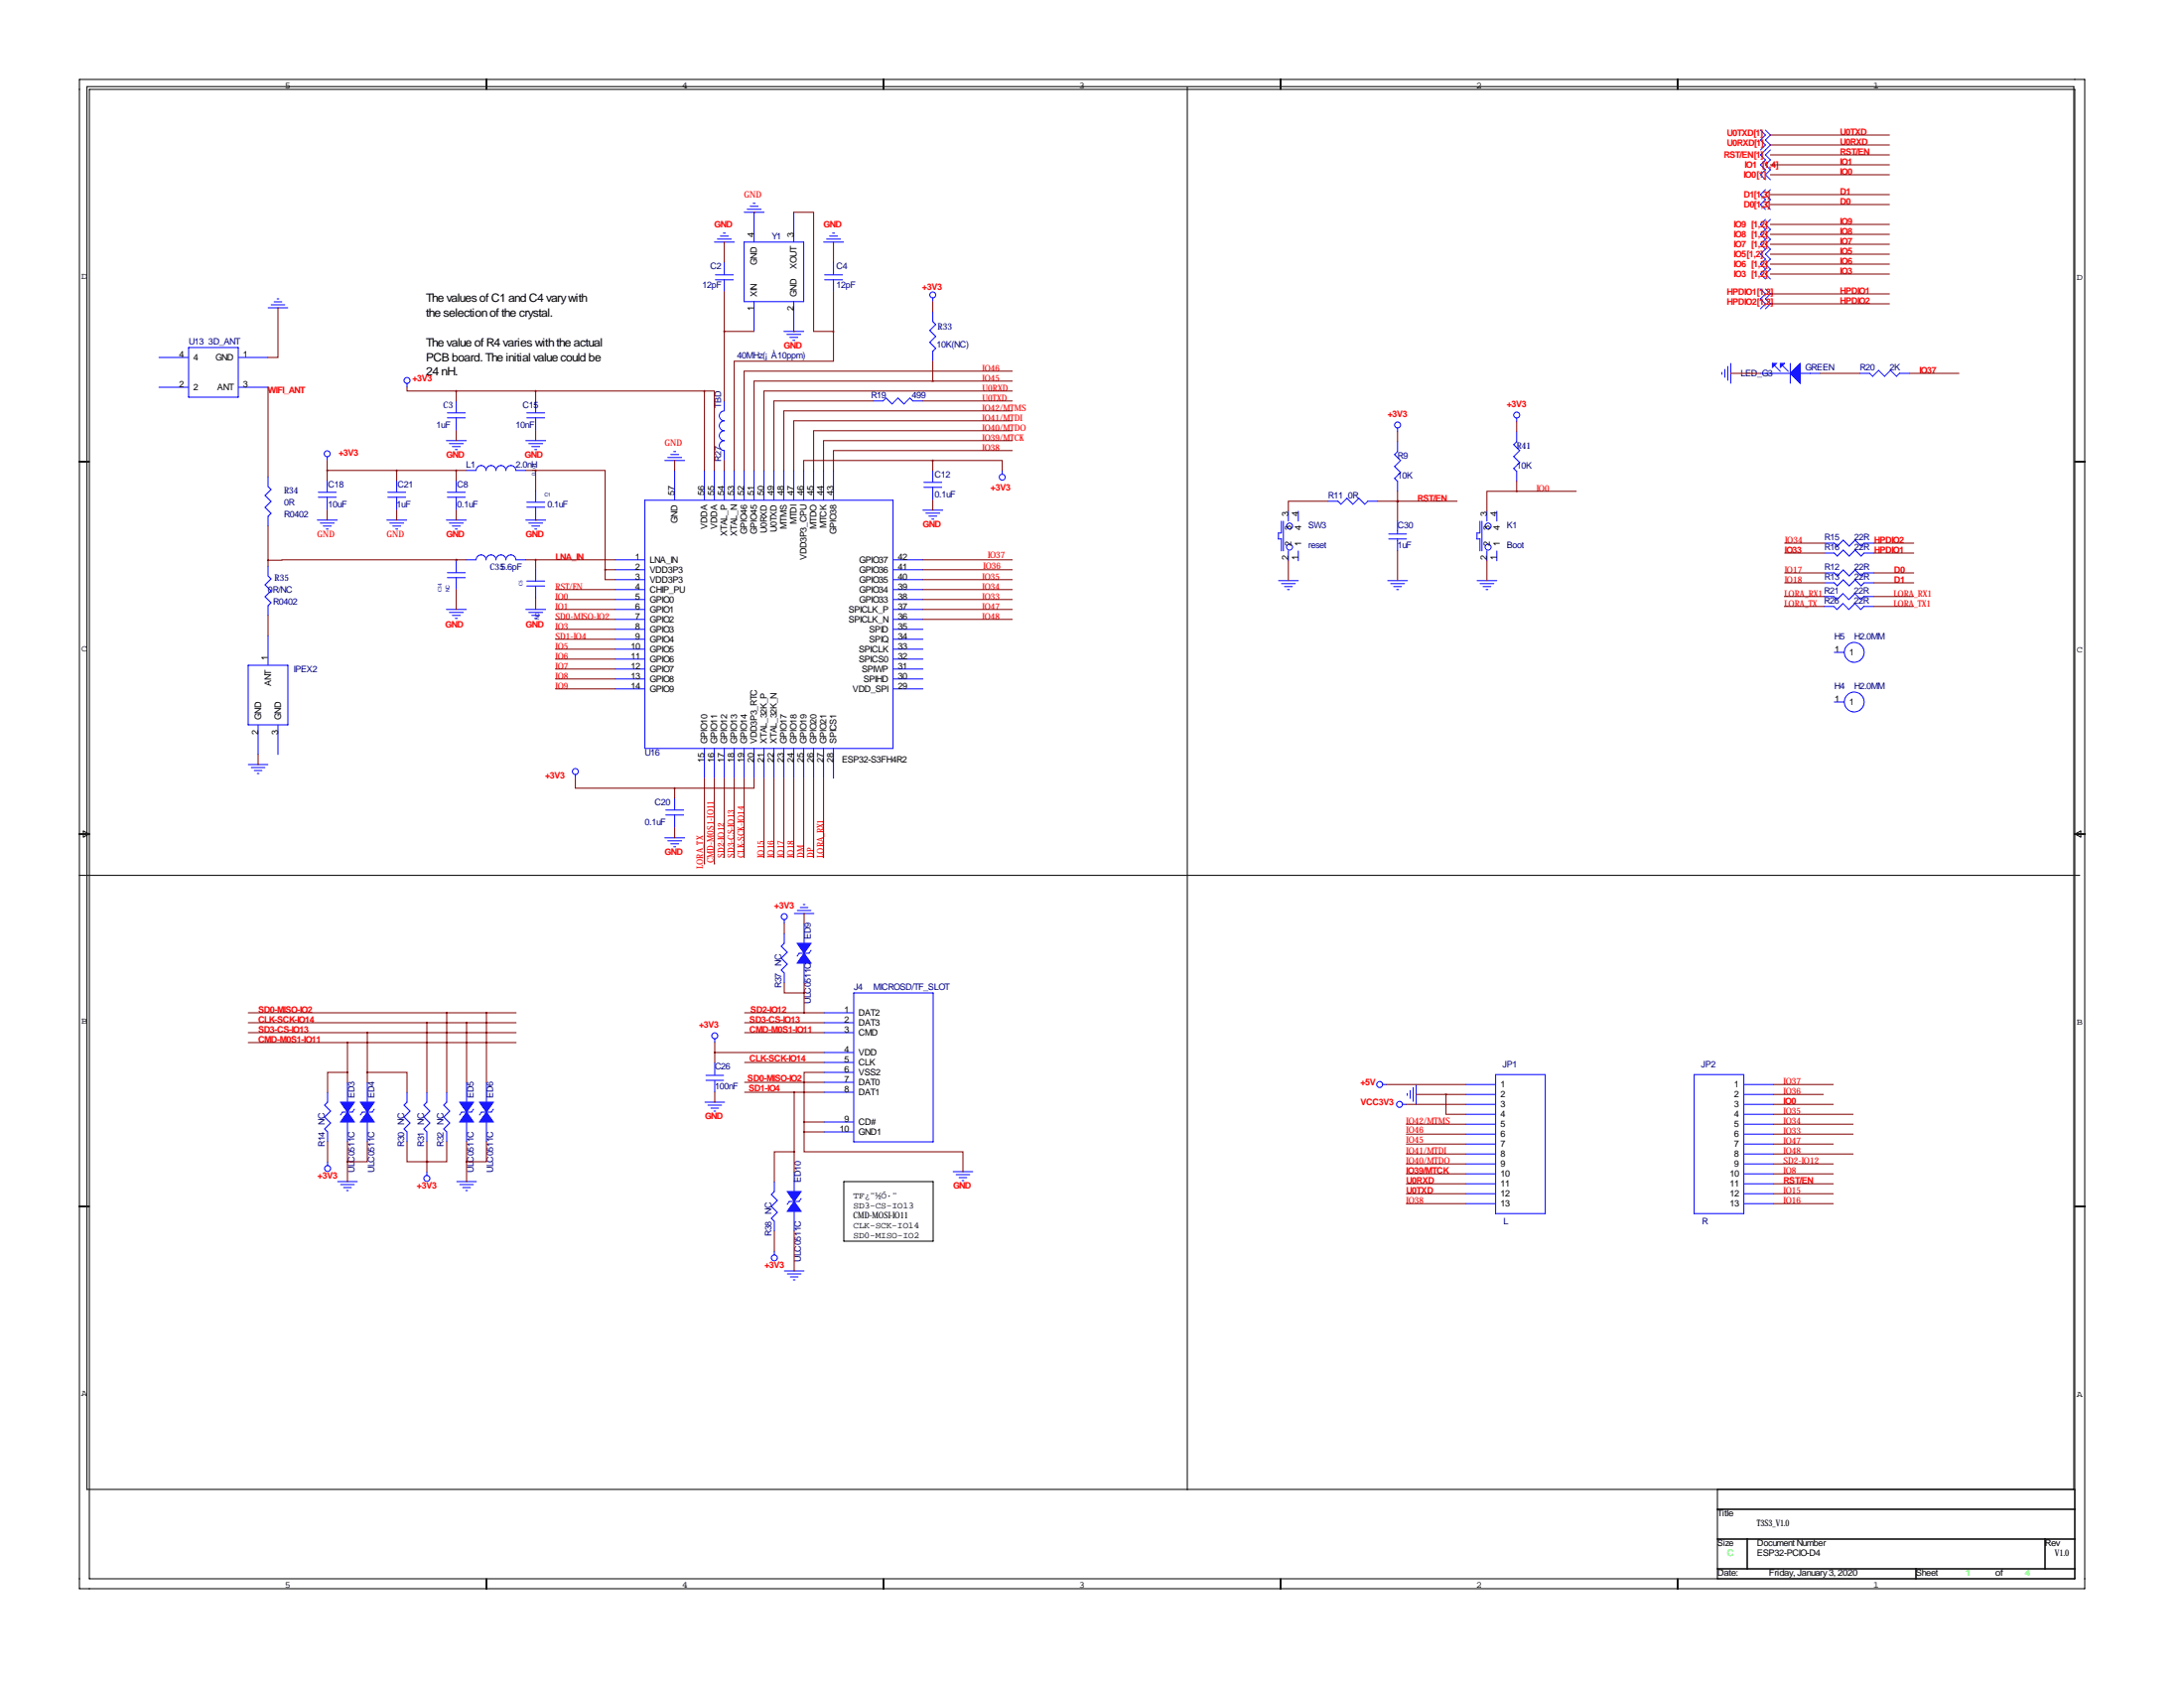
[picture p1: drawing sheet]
<svg xmlns="http://www.w3.org/2000/svg" width="559mm" height="432mm" viewBox="0 0 559 432" stroke-linecap="round" stroke-linejoin="round" font-family="sans-serif">
<g fill="none" stroke="#000" stroke-width=".25">
<path d="M20.3 20.3h513.1v386.1h-513.1zM22.9 22.9h508v381h-508zM124.5 20.3v2.6M226.1 20.3v2.6M303.8 22.3v358.9M327.7 20.3v2.6M429.3 20.3v2.6M20.3 118.1h2.6M530.9 118.1h2.5M20.3 213.4h2.6M21.3 212.6l1.6 .8-1.6 .7zM530.9 213.4h2.5"/>
<path d="M530.9 213.4l1.5-.8v1.5zM20.3 223.9h511.8M20.3 308.6h2.6M215.9 302.3h22.9v15.2h-22.9zM530.9 308.6h2.5M439.4 381v22.9M439.4 386.1h91.5M439.4 393.7h91.5M447 393.7v7.6M523.2 393.7v7.6M530.6 381v-358.9h-508.3v358.9h508.6M124.5 403.9v2.5"/>
<path d="M226.1 403.9v2.5M327.7 403.9v2.5M429.3 403.9v2.5M439.4 401.3h91.5M490.2 401.3v2.6"/>
</g>
<g fill="none" stroke="#00f" stroke-width=".25">
<path d="M450.4 33.3l1.3 1.2-1.3 1.3 1.3 1.3-1.3 1.3M451.7 33.3l1.3 1.2-1.3 1.3 1.3 1.3-2.6 2.5 1.3 1.3-1.3 1.3 1.3 1.2-1.3 1.3 1.3 1.3M453 38.4l-1.3 1.2 1.3 1.3-1.3 1.3 1.3 1.2-1.3 1.3 1.3 1.3M185.1 59.6h.5M190.4 54.3h5.1M191.2 53.5h3.5M191.9 52.8h2.1M192.7 52h.5M192.9 54.3v7.6M203.1 54.3v7.6M213 59.6h.5M451.7 56.1l-1.3 1.3 1.3 1.3-1.3 1.2 1.3 1.3-1.3 1.3 1.3 1.3-1.3 1.2 1.3 1.3-1.3 1.3 1.3 1.2-1.3 1.3 1.3 1.3"/>
<path d="M451.7 48.5l-1.3 1.3 1.3 1.3-1.3 1.2 1.3 1.3M453 48.5l-1.3 1.3 1.3 1.3-1.3 1.2 1.3 1.3M453 56.1l-1.3 1.3 1.3 1.3-1.3 1.2 1.3 1.3-1.3 1.3 1.3 1.3-1.3 1.2 1.3 1.3-1.3 1.3 1.3 1.2-1.3 1.3 1.3 1.3M68.6 78.7h5.1M69.3 78h3.6M70.1 77.2h2M70.9 76.5h.5M182.8 61.9h5.1M183 70.3h4.6M183 71.6h4.6M183.5 61.2h3.6M184.3 60.4h2"/>
<path d="M185.3 67v3.3M185.3 71.6v3M190.4 61.9h15.2v15.3h-15.2zM192.9 77.2v7.6M203.1 77.2v7.6M210.7 61.9h5.1M211 70.3h4.5M211 71.6h4.5M211.5 61.2h3.5M212.2 60.4h2.1M213.3 67v3.3M213.3 71.6v3"/>
<path d="M238.7 79.7v2.5l.7 .8-1.5 1.5 1.5 1.6-1.5 1.5 1.5 1.5-.7 .8v2.5M238.7 76.1v1.1M450.4 73.9l1.3 1.3-1.3 1.3 1.3 1.2-1.3 1.3M451.7 73.9l1.3 1.3-1.3 1.3 1.3 1.2-1.3 1.3M40.6 99.1h7.7M40.6 91.4h7.7M48.3 88.9h12.7v12.7h-12.7zM61 99.1h7.6M61 91.4h7.6M104.1 98v1.1M200.6 84.8h5M201.3 85.5h3.6"/>
<path d="M202.1 86.3h2M202.8 87.1h.6M440.5 95.2v.6M441.3 94.5v2M442.1 93.7v3.6M442.8 93v5M450.4 95.5h7.7M454 93.5l1.5 1.5M456 93.5l1.6 1.5M458.1 93v5M460.6 95.5h5.1M475.8 95.5h2.6l.7 .8 1.6-1.6 1.5 1.6 1.5-1.6 1.5 1.6 .8-.8h2.5"/>
<path d="M83.7 116.8v1M114.2 112.7h5.1M114.5 106.9h4.5M114.5 105.6h4.5M115 113.5h3.5M115.7 114.2h2.1M116.5 115h.5M116.7 102.6v3M116.7 106.9v3.3M134.5 112.7h5.1M134.8 106.9h4.5M134.8 105.6h4.5"/>
<path d="M135.3 113.5h3.5M136 114.2h2.1M136.8 115h.5M137.1 102.6v3M137.1 106.9v3.3M170.1 117.8h5.1M170.8 117h3.6M171.6 116.3h2M172.4 115.5h.5M185.3 102.6v2.5a1.27 1.27 0 0 0-1.3 1.3 1.27 1.27 0 0 0 1.3 1.2 1.27 1.27 0 0 0-1.3 1.3 1.27 1.27 0 0 0 1.3 1.3 1.27 1.27 0 0 0-1.3 1.3 1.27 1.27 0 0 0 1.3 1.2 1.27 1.27 0 0 0-1.3 1.3 1.27 1.27 0 0 0 1.3 1.3v2.5M223.4 102.6h2.6l.7-.8 1.5 1.5 1.6-1.5 1.5 1.5 1.5-1.5 .8 .8h2.5M357.6 113v2.5l-.8 .8 1.5 1.5-1.5 1.5 1.5 1.6-1.5 1.5 .8 .7v2.6"/>
<path d="M357.6 109.4v1M388.1 110.4v2.6l-.8 .7 1.5 1.6-1.5 1.5 1.5 1.5-1.5 1.5 .8 .8v2.5M388.1 106.9v1M68.6 121.9v2.6l.7 .7-1.5 1.5 1.5 1.6-1.5 1.5 1.5 1.5-.7 .8v2.5M81.2 133h5.1M81.4 127.2h4.6M81.4 125.9h4.6M81.9 133.8h3.6M82.7 134.6h2M83.5 135.3h.5M83.7 122.9v3M83.7 127.2v3.3"/>
<path d="M99 133h5M99.2 127.2h4.6M99.2 125.9h4.6M99.7 133.8h3.6M100.5 134.6h2M101.2 135.3h.6M101.5 122.9v3M101.5 127.2v3.3M114.2 133h5.1M114.5 127.2h4.5M114.5 125.9h4.5M115 133.8h3.5"/>
<path d="M115.7 134.6h2.1M116.5 135.3h.5M116.7 122.9v3M116.7 127.2v3.3M119.3 120.3h2.5a1.27 1.27 0 0 1 1.3-1.2 1.27 1.27 0 0 1 1.3 1.2 1.27 1.27 0 0 1 1.2-1.2 1.27 1.27 0 0 1 1.3 1.2 1.27 1.27 0 0 1 1.3-1.2 1.27 1.27 0 0 1 1.2 1.2 1.27 1.27 0 0 1 1.3-1.2 1.27 1.27 0 0 1 1.3 1.2h2.5M134.5 133h5.1M134.8 129.7h4.5M134.8 128.5h4.5M135.3 133.8h3.5M136 134.6h2.1M136.8 135.3h.5M137.1 125.4v3.1"/>
<path d="M137.1 129.7v3.3M165 128h63.5v63.5h-63.5zM172.6 120.3v7.7M180.2 120.3v7.7M182.8 120.3v7.7M185.3 120.3v7.7M187.9 120.3v7.7M190.4 120.3v7.7M192.9 120.3v7.7M195.5 120.3v7.7M198 120.3v7.7M200.6 120.3v7.7"/>
<path d="M203.1 120.3v7.7M205.6 120.3v7.7M208.2 120.3v7.7M210.7 120.3v7.7M213.3 120.3v7.7M236.1 130.5h5.1M236.4 124.7h4.5M236.4 123.4h4.5M236.9 131.3h3.5M237.6 132h2.1M238.4 132.8h.5M238.7 120.3v3.1"/>
<path d="M238.7 124.7v3.3M256.4 120.3v1.1M327.9 133.3v3h-.8v1.6h.8v3M328.4 133.3v7.6M329.6 130.8v2.5M332.2 130.8v2.5M339.8 128.2h2.5l.8 .8 1.5-1.5 1.6 1.5 1.5-1.5 1.5 1.5 .8-.8h2.5M355.3 137.9h4.6M355.3 136.6h4.6M357.6 133.3v3.3M357.6 137.9v3M378.7 133.3v3h-.8v1.6h.8v3"/>
<path d="M379.2 133.3v7.6M380.4 130.8v2.5M383 130.8v2.5M466.8 138.9h2.5l.8 .8 1.5-1.5 1.6 1.5 1.5-1.5 1.5 1.5 .8-.8h2.5M68.6 144.8v2.5l.7 .8-1.5 1.5 1.5 1.5-1.5 1.6 1.5 1.5-.7 .7v2.6M114.2 155.9h5.1M114.5 146.5h4.5M114.5 147.8h4.5M115 156.7h3.5M115.7 157.4h2.1M116.5 158.2h.5M116.7 143.2v3.3"/>
<path d="M116.7 147.8v3M119.3 143.2h2.5a1.27 1.27 0 0 1 1.3-1.3 1.27 1.27 0 0 1 1.3 1.3 1.27 1.27 0 0 1 1.2-1.3 1.27 1.27 0 0 1 1.3 1.3 1.27 1.27 0 0 1 1.3-1.3 1.27 1.27 0 0 1 1.2 1.3 1.27 1.27 0 0 1 1.3-1.3 1.27 1.27 0 0 1 1.3 1.3h2.5M134.5 155.9h5.1M134.8 148.6h4.5M134.8 149.9h4.5M135.3 156.7h3.5M136 157.4h2.1M136.8 158.2h.5M137.1 145.3v3.3M137.1 149.9v3.1M157.4 143.2h7.6M157.4 145.7h7.6"/>
<path d="M157.4 148.3h7.6M157.4 153.4h7.6M157.4 155.9h7.6M157.4 158.4h7.6M157.4 150.8h7.6M228.5 143.2h7.6M228.5 145.7h7.6M228.5 148.3h7.6M228.5 153.4h7.6M228.5 155.9h7.6M228.5 158.4h7.6M228.5 150.8h7.6"/>
<path d="M327.1 148.5h5.1M327.9 149.3h3.5M328.6 150.1h2.1M329.4 150.8h.5M329.6 140.9v2.6M332.2 140.9v2.6M355 148.5h5.1M355.8 149.3h3.6M356.6 150.1h2M357.3 150.8h.5M377.9 148.5h5.1M378.7 149.3h3.5"/>
<path d="M379.4 150.1h2.1M380.2 150.8h.5M380.4 140.9v2.6M383 140.9v2.6M466.7 155.1h2.5l.8 .8 1.5-1.5 1.5 1.5 1.6-1.5 1.5 1.5 .8-.8h2.5M466.7 152.6h2.5l.8 .8 1.5-1.6 1.5 1.6 1.6-1.6 1.5 1.6 .8-.8h2.5M466.8 146.6h2.5l.8 .7 1.5-1.5 1.6 1.5 1.5-1.5 1.5 1.5 .8-.7h2.5M466.8 141.5h2.5l.8 .7 1.5-1.5 1.6 1.5 1.5-1.5 1.5 1.5 .8-.7h2.5M466.8 149.1h2.5l.8 .8 1.5-1.6 1.6 1.6 1.5-1.6 1.5 1.6 .8-.8h2.5M63.5 170.2h10.2v15.2h-10.2zM68.6 162.6v7.6M157.4 161h7.6"/>
<path d="M157.4 163.5h7.6M157.4 166.1h7.6M157.4 168.6h7.6M157.4 171.1h7.6M157.4 176.2h7.6M157.4 173.7h7.6M228.5 161h7.6M228.5 163.5h7.6M228.5 166.1h7.6M228.5 168.6h7.6M228.5 171.1h7.6M228.5 176.2h7.6"/>
<path d="M228.5 173.7h7.6M469.3 179.6h2.6M469.3 166.9h2.6M63.5 195.6h5.1M64.3 196.3h3.5M65 197.1h2.1M65.8 197.9h.5M66 185.4v7.6M71.1 185.4v7.6M147.2 198.1v1M180.2 191.5v7.6M182.8 191.5v7.6"/>
<path d="M185.3 191.5v7.6M187.9 191.5v7.6M190.4 191.5v7.6M192.9 191.5v7.6M195.5 191.5v7.6M198 191.5v7.6M200.6 191.5v7.6M203.1 191.5v7.6M205.6 191.5v7.6M208.2 191.5v7.6M210.7 191.5v7.6M213.3 191.5v7.6"/>
<path d="M170.1 214.3h5.1M170.3 208.5h4.6M170.3 207.2h4.6M170.8 215.1h3.6M171.6 215.8h2M172.4 216.6h.5M172.6 204.2v3M172.6 208.5v3.3M200.7 238.8v2.5l-.8 .8 1.5 1.5-1.5 1.5 1.5 1.5-1.5 1.6 .8 .7v2.6M200.7 235.2v1M203.2 233.7h5.1M204 232.9h3.5"/>
<path d="M204.7 232.2h2.1M205.5 231.4h.5M205.7 236.2v5.1M205.7 246.4v5.1M207.5 243.1l-.5 .7h-2.5l-.5 .8M210.8 259.1h7.6M218.4 254h20.4v38.1h-20.4zM83.8 279.4v2.5l-.7 .8 1.5 1.5-1.5 1.6 1.5 1.5-1.5 1.5 .7 .8v2.5M88.9 276.9v5M94 276.9v5M104.1 279.4v2.5l-.7 .8 1.5 1.5-1.5 1.6 1.5 1.5-1.5 1.5 .7 .8v2.5M109.2 279.4v2.5l-.7 .8 1.5 1.5-1.5 1.6 1.5 1.5-1.5 1.5 .7 .8v2.5"/>
<path d="M114.3 279.4v2.5l-.8 .8 1.6 1.5-1.6 1.6 1.6 1.5-1.6 1.5 .8 .8v2.5M119.4 276.9v5M124.5 276.9v5M180.6 275.1h4.6M180.6 276.4h4.6M182.9 265.7v1M182.9 271.8v3.3M182.9 276.4v3M210.8 261.6h7.6M210.8 264.2h7.6M210.8 269.2h7.6M210.8 271.8h7.6"/>
<path d="M210.8 274.3h7.6M210.8 276.9h7.6M210.8 279.4h7.6M353.7 277.4h1M360.1 279.7v.5M360.8 278.9v2.1M361.6 278.2v3.5M362.4 277.4v5.1M375.1 277.4h7.6M375.1 280h7.6M382.7 274.9h12.7v35.5h-12.7zM433.5 274.9h12.7v35.5h-12.7z"/>
<path d="M446.2 277.4h7.6M446.2 280h7.6M83.8 297.2v1M88.9 287v5.1M90.7 283.7l-.5 .8h-2.6l-.5 .7M94 287v5.1M95.8 283.7l-.6 .8h-2.5l-.5 .7M109.2 299.7v1M119.4 287v5.1M121.2 283.7l-.6 .8h-2.5l-.5 .7M124.5 287v5.1M126.2 283.7l-.5 .8h-2.5l-.5 .7"/>
<path d="M180.3 281.9h5.1M181.1 282.7h3.6M181.9 283.5h2M182.6 284.2h.5M203.2 299.7v5.1M210.8 287h7.6M210.8 289.6h7.6M243.8 299.7h5.1M358.8 282.5h1M375.1 282.5h7.6M375.1 285h7.6M375.1 287.6h7.6"/>
<path d="M375.1 290.1h7.6M375.1 292.7h7.6M375.1 295.2h7.6M375.1 297.7h7.6M446.2 282.5h7.6M446.2 285h7.6M446.2 287.6h7.6M446.2 290.1h7.6M446.2 292.7h7.6M446.2 295.2h7.6M446.2 297.7h7.6M86.4 302.3h5"/>
<path d="M87.1 303h3.6M87.9 303.8h2M88.6 304.5h.6M116.8 302.3h5.1M117.6 303h3.6M118.4 303.8h2M119.1 304.5h.5M198.1 302.3v2.5l-.7 .8 1.5 1.5-1.5 1.5 1.5 1.5-1.5 1.6 .7 .7v2.6M203.2 309.9v5.1M205 306.6l-.5 .7h-2.6l-.5 .8M244.6 300.5h3.6M245.4 301.2h2"/>
<path d="M246.1 302h.5M375.1 300.3h7.6M375.1 302.8h7.6M375.1 305.4h7.6M375.1 307.9h7.6M446.2 300.3h7.6M446.2 302.8h7.6M446.2 305.4h7.6M446.2 307.9h7.6M198.1 320v1.1M200.7 325.1h5M201.4 325.9h3.6"/>
<path d="M202.2 326.6h2M202.9 327.4h.6"/>
<circle cx="238.7" cy="75.4" r=".76"/>
<circle cx="104.1" cy="97.3" r=".76"/>
<circle cx="83.7" cy="116.1" r=".76"/>
<circle cx="357.6" cy="108.7" r=".76"/>
<circle cx="388.1" cy="106.2" r=".76"/>
<circle cx="256.4" cy="122.1" r=".76"/>
<circle cx="329.9" cy="134.6" r=".76"/>
<circle cx="329.9" cy="140" r=".76"/>
<circle cx="380.7" cy="134.6" r=".76"/>
<circle cx="380.7" cy="140" r=".76"/>
<circle cx="474.4" cy="166.9" r="2.54"/>
<circle cx="474.4" cy="179.6" r="2.54"/>
<circle cx="147.2" cy="197.4" r=".76"/>
<circle cx="200.7" cy="234.5" r=".76"/>
<circle cx="182.9" cy="265" r=".76"/>
<circle cx="353" cy="277.4" r=".76"/>
<circle cx="83.8" cy="298.9" r=".76"/>
<circle cx="358.1" cy="282.5" r=".76"/>
<circle cx="109.2" cy="301.4" r=".76"/>
<circle cx="198.1" cy="321.8" r=".76"/>
</g>
<g fill="#00f" stroke="#00f" stroke-width=".25">
<path d="M92.2 281.9h3.6l-1.8 2.6z"/>
<path d="M94 284.5l1.8 2.5h-3.6z"/>
<path d="M460.6 93v5l-2.5-2.5z"/>
<path d="M455.5 93h1l-1 1z"/>
<path d="M453.5 93h1l-1 1z"/>
<path d="M117.6 281.9h3.6l-1.8 2.6z"/>
<path d="M119.4 284.5l1.8 2.5h-3.6z"/>
<path d="M204 241.3h3.5l-1.8 2.5z"/>
<path d="M205.7 243.8l1.8 2.6h-3.5z"/>
<path d="M122.7 281.9h3.5l-1.7 2.6z"/>
<path d="M124.5 284.5l1.7 2.5h-3.5z"/>
<path d="M201.4 304.8h3.6l-1.8 2.5z"/>
<path d="M203.2 307.3l1.8 2.6h-3.6z"/>
<path d="M87.1 281.9h3.6l-1.8 2.6z"/>
<path d="M88.9 284.5l1.8 2.5h-3.6z"/>
</g>
<g fill="none" stroke="#800000" stroke-width=".25">
<path d="M453 34.5h30.5M453 37.1h30.5M453 39.6h30.5M192.9 54.3h.1M203.1 54.3h5.1v30.5h5.1M453 52.3h30.5M453 59.9h30.5M453 49.8h30.5M453 57.4h30.5M453 42.2h30.5M453 44.7h30.5M71.1 78.7v12.7h-2.5"/>
<path d="M185.3 61.9v5.1M185.3 74.6v28M213.3 61.9v5.1M213.3 74.6v10.2M238.7 77.2v2.5M453 62.5h30.5M453 77.7h30.5M453 75.2h30.5M453 65h30.5M453 70.1h30.5M453 67.6h30.5M68.6 99.1v22.8"/>
<path d="M104.1 99.1v.9h12.6M185.3 84.8h7.6M203.1 84.8h.1M213.3 84.8v7.6h-25.4v27.9M238.7 97.5h-45.8v22.8M238.7 92.4v5.1M238.7 97.5h20.3M259 94.9h-68.6v25.4M442.8 95.5h7.6M465.7 95.5h10.1M488.5 95.5h12.7M83.7 117.8v5.1"/>
<path d="M116.7 100v2.6M116.7 110.2v2.5M116.7 100h63.5M137.1 100v2.6M137.1 110.2v2.5M172.6 117.8v2.5M180.2 100h2.6v20.3M180.2 100v20.3M185.3 117.8v2.5M223.4 102.6h-25.4v17.7M236.1 102.6h22.9M238.7 117.8h-33.1v2.5"/>
<path d="M238.7 117.8h17.7v2.5M238.7 117.8v2.5M259 107.6h-55.9v12.7M259 110.2h-50.8v10.1M259 112.7h-48.3v7.6M259 115.3h-45.7v5M259 105.1h-58.4v15.2M259 100h-63.5v20.3M357.6 110.4v2.6M388.1 107.9v2.5M68.6 134.6v10.2M83.7 120.3h35.6"/>
<path d="M83.7 130.5v2.5M101.5 120.3v2.6M101.5 130.5v2.5M116.7 120.3v2.6M116.7 130.5v2.5M134.5 120.3h2.6M137.1 120.3h17.7v25.4M137.1 133h.1M137.1 120.3v5.1M238.7 128v2.5M339.8 128.2h-10.2v2.6M352.5 128.2h20.3"/>
<path d="M357.6 128.2h.1M357.6 125.7v7.6M388.1 125.7h-7.7v5.1M388.1 123.1v2.6M388.1 125.7h15.2M456.6 138.9h10.2M479.5 138.9h10.2M68.6 157.5v5.1M116.7 143.2h.1M116.7 143.2l-48.1 .1M116.7 143.2h2.6M116.7 150.8v5.1"/>
<path d="M134.5 143.2h22.9M137.1 143.2v2.1M137.1 153v2.9M142.1 155.9h15.3M142.1 150.8h15.3M142.1 158.4h15.3M142.1 153.4h15.3M154.8 145.7v2.6h2.6M154.8 145.7h2.6M236.1 145.7h22.9M236.1 155.9h22.9M236.1 150.8h22.9"/>
<path d="M236.1 143.2h22.9M236.1 158.4h22.9M236.1 153.4h22.9M236.1 148.3h22.9M329.6 143.5v5M357.6 140.9v7.6M380.4 143.5v5M456.5 152.6h10.2M456.5 155.1h10.2M456.6 141.5h10.2M456.6 146.6h10.2M456.6 149.1h10.2"/>
<path d="M479.4 152.6h10.2M479.4 155.1h10.2M479.5 141.5h10.2M479.5 146.6h10.2M479.5 149.1h10.2M142.1 168.6h15.3M142.1 166.1h15.3M142.1 163.5h15.3M142.1 161h15.3M142.1 176.2h15.3M142.1 173.7h15.3M142.1 171.1h15.3"/>
<path d="M66 193v2.6M147.2 199.1v2.5h25.4M180.2 199.1l.1 21.9M182.8 199.1l.1 21.9M185.3 199.1v20.3M187.9 199.1v20.3M190.4 199.1v20.3M192.9 199.1v2.5h-20.3M195.5 199.1v20.3M198 199.1v20.3M200.6 199.1v20.3M203.1 199.1v20.3"/>
<path d="M205.6 199.1v20.3M208.2 199.1v20.3M210.7 199.1v20.3M172.6 201.6v2.6M172.6 211.8v2.5M200.7 236.2v2.6M205.7 233.7v2.5M63.5 259.1h68.6M114.3 259.1v20.3M124.5 259.1v17.8M190.5 259.1h20.3M200.7 251.5v2.5h5"/>
<path d="M205.7 251.5v7.6M63.5 264.2h68.6M63.5 261.6h68.6M63.5 266.7h68.6M88.9 274.3h-5.1v5.1M88.9 266.7v10.2M94 274.3h10.1v5.1M94 264.2v12.7M109.2 261.6v17.8M119.4 261.6v15.3M182.9 266.7v5.1M182.9 279.4v2.5"/>
<path d="M182.9 269.2h27.9M190.5 279.4h20.3M190.5 264.2h20.3M190.5 261.6h20.3M190.5 276.9h20.3M190.5 271.8h20.3M203.2 279.4v20.3M210.8 274.3h-5.1v12.7M354.7 277.4h20.4M362.4 280h12.7M370 280v5h5.1M453.8 277.4h15.2"/>
<path d="M453.8 280h12.7M83.8 292.1v5.1M88.9 292.1v10.2M94 292.1v5.1h-5.1M104.1 292.1v5.1h5.1M109.2 297.2h.1M109.2 292.1v7.6M114.3 292.1v5.1h-5.1M119.4 292.1v10.2M124.5 292.1v5.1h-5.1M203.2 294.6h-5.1v7.7M205.7 289.6v5h40.7v5.1"/>
<path d="M205.7 287v2.6M205.7 287h5.1M205.7 289.6h5.1M359.8 282.5h15.3M359.8 297.7h15.3M359.8 292.7h15.3M359.8 290.1h15.3M359.8 295.2h15.3M359.8 287.6h15.3M453.8 282.5h15.2M453.8 297.7h15.2M453.8 292.7h15.2"/>
<path d="M453.8 290.1h20.3M453.8 295.2h20.3M453.8 287.6h20.3M453.8 285h20.3M198.1 315v5M203.2 315v10.1M359.8 302.8h15.3M359.8 307.9h15.3M359.8 300.3h15.3M359.8 305.4h15.3M453.8 302.8h15.2M453.8 307.9h15.2"/>
<path d="M453.8 300.3h15.2M453.8 305.4h15.2"/>
</g>
<path d="M205.7 259.1a.05 .05 0 0 0 .1 0 .05 .05 0 0 0-.1 0zM205.7 254a.05 .05 0 0 0 .1 0 .05 .05 0 0 0-.1 0zM124.4 259.1a.05 .05 0 0 0 .1 0 .05 .05 0 0 0-.1 0zM137 120.3a.05 .05 0 0 0 .1 0 .05 .05 0 0 0-.1 0zM154.8 145.7a.05 .05 0 0 0 .1 0 .05 .05 0 0 0-.1 0zM238.6 97.5a.05 .05 0 0 0 .1 0 .05 .05 0 0 0-.1 0zM137 143.2a.05 .05 0 0 0 .1 0 .05 .05 0 0 0-.1 0zM213.2 84.8a.05 .05 0 0 0 .1 0 .05 .05 0 0 0-.1 0zM238.6 117.8a.05 .05 0 0 0 .1 0 .05 .05 0 0 0-.1 0zM116.7 100a.05 .05 0 0 0 .1 0 .05 .05 0 0 0-.1 0zM116.7 120.3a.05 .05 0 0 0 .1 0 .05 .05 0 0 0-.1 0zM180.2 100a.05 .05 0 0 0 .1 0 .05 .05 0 0 0-.1 0zM137 100a.05 .05 0 0 0 .1 0 .05 .05 0 0 0-.1 0zM116.7 143.2a.05 .05 0 0 0 .1 0 .05 .05 0 0 0-.1 0zM205.7 287a.05 .05 0 0 0 .1 0 .05 .05 0 0 0-.1 0zM205.7 289.6a.05 .05 0 0 0 .1 0 .05 .05 0 0 0-.1 0zM388 125.7a.05 .05 0 0 0 .1 0 .05 .05 0 0 0-.1 0z" fill="#800000" stroke="#800000" stroke-width=".51"/>
<g font-size="3">
<text x="109" y="77.3">The values of C1 and C4 vary with</text>
<text x="109" y="81.1">the selection of the crystal.</text>
<text x="109" y="88.6">The value of R4 varies with the actual</text>
<text x="109" y="92.4">PCB board. The initial value could be</text>
<text x="109" y="96.1">24 nH.</text>
</g>
<g font-size="2.3">
<text x="72.8" y="22.7">5</text>
<text x="174.4" y="22.7">4</text>
<text x="276" y="22.7">3</text>
<text x="377.6" y="22.7">2</text>
<text x="479.2" y="22.7">1</text>
<text x="192.9" y="60.7" transform="rotate(-90 192.9 60.7)">4</text>
<text x="203.1" y="60.7" transform="rotate(-90 203.1 60.7)">3</text>
<text x="20.8" y="71.4">D</text>
<text x="193.7" y="67.8" transform="rotate(-90 193.7 67.8)">GND</text>
<text x="203.9" y="68.8" transform="rotate(-90 203.9 68.8)">XOUT</text>
<text x="531.3" y="71.7">D</text>
<text x="193.7" y="75.9" transform="rotate(-90 193.7 75.9)">XIN</text>
<text x="203.9" y="75.9" transform="rotate(-90 203.9 75.9)">GND</text>
<text x="192.9" y="79.6" transform="rotate(-90 192.9 79.6)">1</text>
<text x="203.1" y="79.6" transform="rotate(-90 203.1 79.6)">2</text>
<text x="45.8" y="91.4">4</text>
<text x="49.5" y="92.2">4</text>
<text x="55.1" y="92.2">GND</text>
<text x="62.2" y="91.4">1</text>
<text x="45.8" y="99.1">2</text>
<text x="49.5" y="99.8">2</text>
<text x="55.6" y="99.8">ANT</text>
<text x="62.2" y="99.1">3</text>
<text x="172.6" y="126.7" transform="rotate(-90 172.6 126.7)">57</text>
<text x="180.2" y="126.7" transform="rotate(-90 180.2 126.7)">56</text>
<text x="182.8" y="126.7" transform="rotate(-90 182.8 126.7)">55</text>
<text x="185.3" y="126.7" transform="rotate(-90 185.3 126.7)">54</text>
<text x="187.9" y="126.7" transform="rotate(-90 187.9 126.7)">53</text>
<text x="190.4" y="126.7" transform="rotate(-90 190.4 126.7)">52</text>
<text x="192.9" y="126.7" transform="rotate(-90 192.9 126.7)">51</text>
<text x="195.5" y="126.7" transform="rotate(-90 195.5 126.7)">50</text>
<text x="198" y="126.7" transform="rotate(-90 198 126.7)">49</text>
<text x="200.6" y="126.7" transform="rotate(-90 200.6 126.7)">48</text>
<text x="203.1" y="126.7" transform="rotate(-90 203.1 126.7)">47</text>
<text x="205.6" y="126.7" transform="rotate(-90 205.6 126.7)">46</text>
<text x="208.2" y="126.7" transform="rotate(-90 208.2 126.7)">45</text>
<text x="210.7" y="126.7" transform="rotate(-90 210.7 126.7)">44</text>
<text x="213.3" y="126.7" transform="rotate(-90 213.3 126.7)">43</text>
<text x="173.4" y="133.8" transform="rotate(-90 173.4 133.8)">GND</text>
<text x="181" y="135.3" transform="rotate(-90 181 135.3)">VDDA</text>
<text x="183.5" y="135.3" transform="rotate(-90 183.5 135.3)">VDDA</text>
<text x="186.1" y="137.1" transform="rotate(-90 186.1 137.1)">XTAL_P</text>
<text x="188.6" y="137.1" transform="rotate(-90 188.6 137.1)">XTAL_N</text>
<text x="191.2" y="136.6" transform="rotate(-90 191.2 136.6)">GPIO46</text>
<text x="193.7" y="136.6" transform="rotate(-90 193.7 136.6)">GPIO45</text>
<text x="196.2" y="136.3" transform="rotate(-90 196.2 136.3)">U0RXD</text>
<text x="198.8" y="136" transform="rotate(-90 198.8 136)">U0TXD</text>
<text x="201.3" y="135.3" transform="rotate(-90 201.3 135.3)">MTMS</text>
<text x="203.9" y="134.1" transform="rotate(-90 203.9 134.1)">MTDI</text>
<text x="208.9" y="135.3" transform="rotate(-90 208.9 135.3)">MTDO</text>
<text x="211.5" y="135.1" transform="rotate(-90 211.5 135.1)">MTCK</text>
<text x="214" y="136.6" transform="rotate(-90 214 136.6)">GPIO38</text>
<text x="329.6" y="132" transform="rotate(-90 329.6 132)">3</text>
<text x="330.4" y="135.7" transform="rotate(-90 330.4 135.7)">3</text>
<text x="332.2" y="132" transform="rotate(-90 332.2 132)">4</text>
<text x="332.9" y="135.7" transform="rotate(-90 332.9 135.7)">4</text>
<text x="380.4" y="132" transform="rotate(-90 380.4 132)">3</text>
<text x="381.2" y="135.7" transform="rotate(-90 381.2 135.7)">3</text>
<text x="383" y="132" transform="rotate(-90 383 132)">4</text>
<text x="383.7" y="135.7" transform="rotate(-90 383.7 135.7)">4</text>
<text x="162.6" y="143.2">1</text>
<text x="166.3" y="144">LNA_IN</text>
<text x="206.4" y="143.3" transform="rotate(-90 206.4 143.3)">VDD3P3_CPU</text>
<text x="219.9" y="144">GPIO37</text>
<text x="229.8" y="143.2">42</text>
<text x="329.6" y="143.4" transform="rotate(-90 329.6 143.4)">2</text>
<text x="330.4" y="139.6" transform="rotate(-90 330.4 139.6)">2</text>
<text x="332.2" y="143.4" transform="rotate(-90 332.2 143.4)">1</text>
<text x="332.9" y="139.6" transform="rotate(-90 332.9 139.6)">1</text>
<text x="380.4" y="143.4" transform="rotate(-90 380.4 143.4)">2</text>
<text x="381.2" y="139.6" transform="rotate(-90 381.2 139.6)">2</text>
<text x="383" y="143.4" transform="rotate(-90 383 143.4)">1</text>
<text x="383.7" y="139.6" transform="rotate(-90 383.7 139.6)">1</text>
<text x="162.6" y="145.7">2</text>
<text x="162.6" y="148.3">3</text>
<text x="166.3" y="146.5">VDD3P3</text>
<text x="166.3" y="149.1">VDD3P3</text>
<text x="219.9" y="149.1">GPIO35</text>
<text x="219.9" y="146.5">GPIO36</text>
<text x="229.8" y="148.3">40</text>
<text x="229.8" y="145.7">41</text>
<text x="162.6" y="153.4">5</text>
<text x="162.6" y="155.9">6</text>
<text x="162.6" y="150.8">4</text>
<text x="166.3" y="154.1">GPIO0</text>
<text x="166.3" y="151.6">CHIP_PU</text>
<text x="219.9" y="154.1">GPIO33</text>
<text x="219.9" y="151.6">GPIO34</text>
<text x="229.8" y="155.9">37</text>
<text x="229.8" y="153.4">38</text>
<text x="229.8" y="150.8">39</text>
<text x="162.6" y="158.4">7</text>
<text x="162.6" y="161">8</text>
<text x="166.3" y="156.7">GPIO1</text>
<text x="166.3" y="159.2">GPIO2</text>
<text x="166.3" y="161.8">GPIO3</text>
<text x="217.1" y="159.2">SPICLK_N</text>
<text x="217.1" y="156.7">SPICLK_P</text>
<text x="222.4" y="161.8">SPID</text>
<text x="229.8" y="161">35</text>
<text x="229.8" y="158.4">36</text>
<text x="20.8" y="166.7">C</text>
<text x="161.4" y="166.1">10</text>
<text x="162.6" y="163.5">9</text>
<text x="166.3" y="164.3">GPIO4</text>
<text x="166.3" y="166.8">GPIO5</text>
<text x="219.8" y="166.8">SPICLK</text>
<text x="222.4" y="164.3">SPIQ</text>
<text x="229.8" y="163.5">34</text>
<text x="229.8" y="166.1">33</text>
<text x="469.4" y="166.9">1</text>
<text x="473.2" y="167.6">1</text>
<text x="531.3" y="166.9">C</text>
<text x="68.6" y="168.9" transform="rotate(-90 68.6 168.9)">1</text>
<text x="161.4" y="168.6">11</text>
<text x="161.4" y="171.1">12</text>
<text x="161.4" y="173.7">13</text>
<text x="166.3" y="169.4">GPIO6</text>
<text x="166.3" y="171.9">GPIO7</text>
<text x="219.8" y="169.4">SPICS0</text>
<text x="220.5" y="171.9">SPIWP</text>
<text x="229.8" y="171.1">31</text>
<text x="229.8" y="168.6">32</text>
<text x="229.8" y="173.7">30</text>
<text x="69.3" y="175.5" transform="rotate(-90 69.3 175.5)">ANT</text>
<text x="161.4" y="176.2">14</text>
<text x="166.3" y="174.5">GPIO8</text>
<text x="166.3" y="177">GPIO9</text>
<text x="218.2" y="177">VDD_SPI</text>
<text x="220.9" y="174.5">SPIHD</text>
<text x="229.8" y="176.2">29</text>
<text x="469.4" y="179.6">1</text>
<text x="66.8" y="184.1" transform="rotate(-90 66.8 184.1)">GND</text>
<text x="71.9" y="184.1" transform="rotate(-90 71.9 184.1)">GND</text>
<text x="473.2" y="180.3">1</text>
<text x="66" y="187.9" transform="rotate(-90 66 187.9)">2</text>
<text x="71.1" y="187.9" transform="rotate(-90 71.1 187.9)">3</text>
<text x="181" y="190.2" transform="rotate(-90 181 190.2)">GPIO10</text>
<text x="183.5" y="190.2" transform="rotate(-90 183.5 190.2)">GPIO11</text>
<text x="186.1" y="190.2" transform="rotate(-90 186.1 190.2)">GPIO12</text>
<text x="188.6" y="190.2" transform="rotate(-90 188.6 190.2)">GPIO13</text>
<text x="191.2" y="190.2" transform="rotate(-90 191.2 190.2)">GPIO14</text>
<text x="193.7" y="190.2" transform="rotate(-90 193.7 190.2)">VDD3P3_RTC</text>
<text x="196.2" y="190.2" transform="rotate(-90 196.2 190.2)">XTAL_32K_P</text>
<text x="198.8" y="190.2" transform="rotate(-90 198.8 190.2)">XTAL_32K_N</text>
<text x="201.3" y="190.2" transform="rotate(-90 201.3 190.2)">GPIO17</text>
<text x="203.9" y="190.2" transform="rotate(-90 203.9 190.2)">GPIO18</text>
<text x="206.4" y="190.2" transform="rotate(-90 206.4 190.2)">GPIO19</text>
<text x="208.9" y="190.2" transform="rotate(-90 208.9 190.2)">GPIO20</text>
<text x="211.5" y="190.2" transform="rotate(-90 211.5 190.2)">GPIO21</text>
<text x="214" y="190.2" transform="rotate(-90 214 190.2)">SPICS1</text>
<text x="180.2" y="195.1" transform="rotate(-90 180.2 195.1)">15</text>
<text x="182.8" y="195.1" transform="rotate(-90 182.8 195.1)">16</text>
<text x="185.3" y="195.1" transform="rotate(-90 185.3 195.1)">17</text>
<text x="187.9" y="195.1" transform="rotate(-90 187.9 195.1)">18</text>
<text x="190.4" y="195.1" transform="rotate(-90 190.4 195.1)">19</text>
<text x="192.9" y="195.1" transform="rotate(-90 192.9 195.1)">20</text>
<text x="195.5" y="195.1" transform="rotate(-90 195.5 195.1)">21</text>
<text x="198" y="195.1" transform="rotate(-90 198 195.1)">22</text>
<text x="200.6" y="195.1" transform="rotate(-90 200.6 195.1)">23</text>
<text x="203.1" y="195.1" transform="rotate(-90 203.1 195.1)">24</text>
<text x="205.6" y="195.1" transform="rotate(-90 205.6 195.1)">25</text>
<text x="208.2" y="195.1" transform="rotate(-90 208.2 195.1)">26</text>
<text x="210.7" y="195.1" transform="rotate(-90 210.7 195.1)">27</text>
<text x="213.3" y="195.1" transform="rotate(-90 213.3 195.1)">28</text>
<text x="215.4" y="195.1">ESP32-S3FH4R2</text>
<text x="20.8" y="261.9">B</text>
<text x="216" y="261.6">2</text>
<text x="216" y="259.1">1</text>
<text x="219.7" y="262.4">DAT3</text>
<text x="219.7" y="259.8">DAT2</text>
<text x="531.3" y="262.2">B</text>
<text x="216" y="264.2">3</text>
<text x="216" y="269.2">4</text>
<text x="219.7" y="264.9">CMD</text>
<text x="216" y="271.8">5</text>
<text x="216" y="274.3">6</text>
<text x="219.7" y="270">VDD</text>
<text x="219.7" y="272.5">CLK</text>
<text x="219.7" y="275.1">VSS2</text>
<text x="216" y="276.9">7</text>
<text x="216" y="279.4">8</text>
<text x="219.7" y="277.6">DAT0</text>
<text x="219.7" y="280.2">DAT1</text>
<text x="383.9" y="278.2">1</text>
<text x="383.9" y="280.7">2</text>
<text x="443.7" y="278.2">1</text>
<text x="443.7" y="280.7">2</text>
<text x="216" y="287">9</text>
<text x="219.7" y="287.8">CD#</text>
<text x="383.9" y="283.3">3</text>
<text x="383.9" y="285.8">4</text>
<text x="443.7" y="283.3">3</text>
<text x="443.7" y="285.8">4</text>
<text x="214.8" y="289.6">10</text>
<text x="219.7" y="290.3">GND1</text>
<text x="383.9" y="288.3">5</text>
<text x="383.9" y="290.9">6</text>
<text x="383.9" y="293.4">7</text>
<text x="443.7" y="288.3">5</text>
<text x="443.7" y="290.9">6</text>
<text x="443.7" y="293.4">7</text>
<text x="383.9" y="296">8</text>
<text x="383.9" y="298.5">9</text>
<text x="443.7" y="296">8</text>
<text x="443.7" y="298.5">9</text>
<text x="383.9" y="301">10</text>
<text x="383.9" y="303.6">11</text>
<text x="442.6" y="301">10</text>
<text x="442.6" y="303.6">11</text>
<text x="218.3" y="306.7">TF¿¨½Ó·¨</text>
<text x="218.3" y="309.2">SD3-CS-IO13</text>
<text x="218.3" y="311.8">CMD-MOSI-IO11</text>
<text x="383.9" y="306.1">12</text>
<text x="383.9" y="308.7">13</text>
<text x="442.6" y="306.1">12</text>
<text x="442.6" y="308.7">13</text>
<text x="218.3" y="314.3">CLK-SCK-IO14</text>
<text x="218.3" y="316.8">SD0-MISO-IO2</text>
<text x="20.8" y="357.2">A</text>
<text x="531.3" y="357.4">A</text>
<text x="439.4" y="387.9">Title</text>
<text x="439.4" y="395.5">Size</text>
<text x="449.6" y="390.4">T3S3_V1.0</text>
<text x="449.6" y="395.5">Document Number</text>
<text x="523.2" y="395.5">Rev</text>
<text x="449.6" y="398">ESP32-PCIO-D4</text>
<text x="525.8" y="398">V1.0</text>
<text x="72.8" y="406.2">5</text>
<text x="174.4" y="406.2">4</text>
<text x="276" y="406.2">3</text>
<text x="377.6" y="406.2">2</text>
<text x="439.4" y="403.1">Date:</text>
<text x="452.6" y="403.1">Friday, January 3, 2020</text>
<text x="479.2" y="406.2">1</text>
<text x="490.2" y="403.1">Sheet</text>
<text x="510.5" y="403.1">of</text>
</g>
<g font-size="2.3" fill="#f00">
<text x="441.8" y="34.8">U0TXD[1]</text>
<text x="470.8" y="34.5">U0TXD</text>
<text x="441" y="40.4">RST/EN[1]</text>
<text x="441.8" y="37.3">U0RXD[1]</text>
<text x="470.8" y="37.1">U0RXD</text>
<text x="470.8" y="39.6">RST/EN</text>
<text x="446.1" y="45.5">IO0[1]</text>
<text x="446.4" y="42.9">IO1 [1,4]</text>
<text x="470.8" y="42.2">IO1</text>
<text x="470.8" y="44.7">IO0</text>
<text x="190.4" y="50.5">GND</text>
<text x="446.1" y="50.5">D1[1,3]</text>
<text x="446.1" y="53.1">D0[1,3]</text>
<text x="470.8" y="52.3">D0</text>
<text x="470.8" y="49.8">D1</text>
<text x="182.8" y="58.1">GND</text>
<text x="210.7" y="58.1">GND</text>
<text x="443.6" y="58.2">IO9 [1,2]</text>
<text x="470.8" y="59.9">IO8</text>
<text x="470.8" y="57.4">IO9</text>
<text x="443.6" y="60.7">IO8 [1,2]</text>
<text x="443.6" y="63.2">IO7 [1,2]</text>
<text x="443.6" y="65.8">IO5[1,2]</text>
<text x="470.8" y="62.5">IO7</text>
<text x="470.8" y="65">IO5</text>
<text x="443.6" y="68.3">IO6 [1,2]</text>
<text x="443.6" y="70.9">IO3 [1,2]</text>
<text x="470.8" y="70.1">IO3</text>
<text x="470.8" y="67.6">IO6</text>
<text x="236" y="74.2">+3V3</text>
<text x="441.8" y="75.4">HPDIO1[1,2]</text>
<text x="441.8" y="78">HPDIO2[1,2]</text>
<text x="470.8" y="77.7">HPDIO2</text>
<text x="470.8" y="75.2">HPDIO1</text>
<text x="200.6" y="89.1">GND</text>
<text x="251.4" y="94.9">IO46</text>
<text x="491.1" y="95.5">IO37</text>
<text x="68.6" y="100.6">WIFI_ANT</text>
<text x="105.5" y="97.6">+3V3</text>
<text x="251.4" y="97.5">IO45</text>
<text x="251.4" y="100">U0RXD</text>
<text x="251.4" y="107.6">IO41/MTDI</text>
<text x="251.4" y="105.1">IO42/MTMS</text>
<text x="251.4" y="102.6">U0TXD</text>
<text x="355" y="106.6">+3V3</text>
<text x="385.5" y="104.1">+3V3</text>
<text x="170.1" y="114">GND</text>
<text x="251.4" y="110.2">IO40/MTDO</text>
<text x="251.4" y="112.7">IO39/MTCK</text>
<text x="86.6" y="116.6">+3V3</text>
<text x="114.2" y="117">GND</text>
<text x="134.3" y="117">GND</text>
<text x="251.4" y="115.3">IO38</text>
<text x="253.5" y="125.5">+3V3</text>
<text x="393.1" y="125.7">IO0</text>
<text x="362.7" y="128.2">RST/EN</text>
<text x="81.2" y="137.4">GND</text>
<text x="99" y="137.4">GND</text>
<text x="114.2" y="137.4">GND</text>
<text x="134.5" y="137.4">GND</text>
<text x="236.1" y="134.8">GND</text>
<text x="142.1" y="143.2">LNA_IN</text>
<text x="252.7" y="142.7">IO37</text>
<text x="456.6" y="141.5">IO33</text>
<text x="456.7" y="138.9">IO34</text>
<text x="479.5" y="138.9">HPDIO2</text>
<text x="479.5" y="141.5">HPDIO1</text>
<text x="251.4" y="148.3">IO35</text>
<text x="251.6" y="145.6">IO36</text>
<text x="456.6" y="149.1">IO18</text>
<text x="456.6" y="146.6">IO17</text>
<text x="484.6" y="146.6">D0</text>
<text x="484.6" y="149.1">D1</text>
<text x="142.1" y="150.8">RST/EN</text>
<text x="142.1" y="155.9">IO1</text>
<text x="142.1" y="153.4">IO0</text>
<text x="251.4" y="155.9">IO47</text>
<text x="251.4" y="150.8">IO34</text>
<text x="251.4" y="153.4">IO33</text>
<text x="456.5" y="155.1">LORA_TX</text>
<text x="456.5" y="152.6">LORA_RX1</text>
<text x="484.5" y="152.6">LORA_RX1</text>
<text x="484.5" y="155.1">LORA_TX1</text>
<text x="113.9" y="160.5">GND</text>
<text x="134.5" y="160.5">GND</text>
<text x="142.1" y="161">IO3</text>
<text x="142.1" y="158.4">SD0-MISO-IO2</text>
<text x="251.4" y="158.4">IO48</text>
<text x="142.1" y="166.1">IO5</text>
<text x="142.1" y="163.5">SD1-IO4</text>
<text x="142.1" y="168.6">IO6</text>
<text x="142.1" y="173.7">IO8</text>
<text x="142.1" y="171.1">IO7</text>
<text x="142.1" y="176.2">IO9</text>
<text x="139.4" y="199.1">+3V3</text>
<text x="170.1" y="218.6">GND</text>
<text x="182.6" y="220.8" transform="rotate(-90 182.6 220.8)">CMD-M0S1-IO11</text>
<text x="185.3" y="219.4" transform="rotate(-90 185.3 219.4)">SD2-IO12</text>
<text x="187.9" y="219.4" transform="rotate(-90 187.9 219.4)">SD3-CS-IO13</text>
<text x="190.4" y="219.4" transform="rotate(-90 190.4 219.4)">CLK-SCK-IO14</text>
<text x="195.5" y="219.4" transform="rotate(-90 195.5 219.4)">IO15</text>
<text x="198" y="219.4" transform="rotate(-90 198 219.4)">IO16</text>
<text x="200.6" y="219.4" transform="rotate(-90 200.6 219.4)">IO17</text>
<text x="203.1" y="219.4" transform="rotate(-90 203.1 219.4)">IO18</text>
<text x="205.6" y="219.4" transform="rotate(-90 205.6 219.4)">DM</text>
<text x="208.2" y="219.4" transform="rotate(-90 208.2 219.4)">DP</text>
<text x="210.7" y="219.4" transform="rotate(-90 210.7 219.4)">LORA_RX1</text>
<text x="179.8" y="222.2" transform="rotate(-90 179.8 222.2)">LORA_TX</text>
<text x="198.1" y="232.4">+3V3</text>
<text x="66" y="259.1">SD0-MISO-IO2</text>
<text x="66" y="261.6">CLK-SCK-IO14</text>
<text x="178.8" y="262.9">+3V3</text>
<text x="191.8" y="261.6">SD3-CS-IO13</text>
<text x="192" y="259.1">SD2-IO12</text>
<text x="66" y="264.2">SD3-CS-IO13</text>
<text x="66" y="266.7">CMD-M0S1-IO11</text>
<text x="191.8" y="264.2">CMD-M0S1-IO11</text>
<text x="191.8" y="271.5">CLK-SCK-IO14</text>
<text x="191.3" y="276.6">SD0-MISO-IO2</text>
<text x="191.5" y="279.1">SD1-IO4</text>
<text x="348.1" y="277.7">+5V</text>
<text x="456.3" y="280">IO36</text>
<text x="456.3" y="277.4">IO37</text>
<text x="180.3" y="286.3">GND</text>
<text x="348.1" y="282.8">VCC3V3</text>
<text x="359.8" y="287.6">IO42/MTMS</text>
<text x="456.3" y="285">IO35</text>
<text x="456.3" y="287.6">IO34</text>
<text x="456.3" y="282.5">IO0</text>
<text x="359.8" y="289.9">IO46</text>
<text x="359.8" y="292.4">IO45</text>
<text x="456.3" y="292.7">IO47</text>
<text x="456.3" y="290.1">IO33</text>
<text x="359.8" y="297.7">IO40/MTDO</text>
<text x="359.8" y="295.2">IO41/MTDI</text>
<text x="456.3" y="297.7">SD2-IO12</text>
<text x="456.3" y="295.2">IO48</text>
<text x="81.3" y="301.5">+3V3</text>
<text x="106.7" y="304">+3V3</text>
<text x="243.8" y="304">GND</text>
<text x="359.8" y="302.8">U0RXD</text>
<text x="359.8" y="300.3">IO39/MTCK</text>
<text x="359.8" y="305.4">U0TXD</text>
<text x="456.3" y="305.4">IO15</text>
<text x="456.3" y="300.3">IO8</text>
<text x="456.3" y="302.8">RST/EN</text>
<text x="359.8" y="307.9">IO38</text>
<text x="456.3" y="307.9">IO16</text>
<text x="195.6" y="324.4">+3V3</text>
</g>
<g font-size="2.3" fill="#000080">
<text x="197.5" y="61.2">Y1</text>
<text x="181.8" y="68.8">C2</text>
<text x="214" y="68.8">C4</text>
<text x="179.7" y="73.6">12pF</text>
<text x="214" y="73.6">12pF</text>
<text x="48.3" y="88.1">U13</text>
<text x="53.3" y="88.1">3D_ANT</text>
<text x="239.7" y="88.8">10K(NC)</text>
<text x="239.9" y="84.3">R33</text>
<text x="188.6" y="91.6">40MHz(¡À10ppm)</text>
<text x="461.9" y="94.8">GREEN</text>
<text x="475.8" y="94.7">R20</text>
<text x="483.5" y="94.7">2K</text>
<text x="222.9" y="101.8">R19</text>
<text x="233.3" y="101.8">499</text>
<text x="445.4" y="96.3">LED_G3</text>
<text x="113.4" y="104.3">C3</text>
<text x="133.8" y="104.3">C15</text>
<text x="184.6" y="104.3" transform="rotate(-90 184.6 104.3)">TBD</text>
<text x="111.7" y="109.4">1uF</text>
<text x="132" y="109.4">10nF</text>
<text x="119.3" y="119.6">L1</text>
<text x="132" y="119.6">2.0nH</text>
<text x="184.6" y="118.1" transform="rotate(-90 184.6 118.1)">R27</text>
<text x="357.6" y="117.3">R9</text>
<text x="388.1" y="114.8">R41</text>
<text x="388.1" y="119.8">10K</text>
<text x="84" y="124.7">C18</text>
<text x="101.8" y="124.7">C21</text>
<text x="117" y="124.7">C8</text>
<text x="239.2" y="122.1">C12</text>
<text x="357.6" y="122.4">10K</text>
<text x="72.6" y="126.2">R34</text>
<text x="72.6" y="129.3">0R</text>
<text x="84" y="129.7">10uF</text>
<text x="101.5" y="129.7">1uF</text>
<text x="117" y="129.7">0.1uF</text>
<text x="140.1" y="129.8">0.1uF</text>
<text x="239.2" y="127.2">0.1uF</text>
<text x="339.8" y="127.5">R11</text>
<text x="344.9" y="127.5">0R</text>
<text x="72.6" y="132.3">R0402</text>
<text x="334.7" y="135.1">SW3</text>
<text x="357.6" y="135.1">C30</text>
<text x="385.5" y="135.1">K1</text>
<text x="334.7" y="140.2">reset</text>
<text x="357.6" y="140.2">1uF</text>
<text x="385.5" y="140.2">Boot</text>
<text x="466.8" y="138.2">R15</text>
<text x="466.8" y="140.7">R16</text>
<text x="474.4" y="138.2">22R</text>
<text x="474.4" y="140.7">22R</text>
<text x="70.3" y="148.6">R35</text>
<text x="125.3" y="145.7">C35</text>
<text x="128.1" y="145.8">5.6pF</text>
<text x="466.8" y="145.8">R12</text>
<text x="466.8" y="148.3">R13</text>
<text x="474.4" y="145.8">22R</text>
<text x="474.4" y="148.3">22R</text>
<text x="68.6" y="151.6">0R/NC</text>
<text x="69.8" y="154.7">R0402</text>
<text x="466.7" y="151.8">R21</text>
<text x="466.7" y="154.4">R26</text>
<text x="474.3" y="151.8">22R</text>
<text x="474.3" y="154.4">22R</text>
<text x="469.3" y="163.6">H5</text>
<text x="474.4" y="163.6">H2.0MM</text>
<text x="75.2" y="172">IPEX2</text>
<text x="469.3" y="176.3">H4</text>
<text x="474.4" y="176.3">H2.0MM</text>
<text x="165" y="193.2">U16</text>
<text x="167.5" y="205.9">C20</text>
<text x="165" y="211">0.1uF</text>
<text x="207.5" y="240.3" transform="rotate(-90 207.5 240.3)">ED9</text>
<text x="199.9" y="247.1" transform="rotate(-90 199.9 247.1)">NC</text>
<text x="199.9" y="252.7" transform="rotate(-90 199.9 252.7)">R37</text>
<text x="207.5" y="256.8" transform="rotate(-90 207.5 256.8)">ULC0511C</text>
<text x="218.4" y="253.2">J4</text>
<text x="223.5" y="253.2">MICROSD/TF_SLOT</text>
<text x="182.9" y="273.6">C26</text>
<text x="384.5" y="273.1">JP1</text>
<text x="435.3" y="273.1">JP2</text>
<text x="90.7" y="280.9" transform="rotate(-90 90.7 280.9)">ED3</text>
<text x="95.8" y="280.9" transform="rotate(-90 95.8 280.9)">ED4</text>
<text x="121.2" y="280.9" transform="rotate(-90 121.2 280.9)">ED5</text>
<text x="126.2" y="280.9" transform="rotate(-90 126.2 280.9)">ED6</text>
<text x="182.9" y="278.6">100nF</text>
<text x="83.1" y="287.8" transform="rotate(-90 83.1 287.8)">NC</text>
<text x="103.4" y="287.8" transform="rotate(-90 103.4 287.8)">NC</text>
<text x="108.5" y="287.8" transform="rotate(-90 108.5 287.8)">NC</text>
<text x="113.5" y="287.8" transform="rotate(-90 113.5 287.8)">NC</text>
<text x="83.1" y="293.4" transform="rotate(-90 83.1 293.4)">R14</text>
<text x="103.4" y="293.4" transform="rotate(-90 103.4 293.4)">R30</text>
<text x="108.5" y="293.4" transform="rotate(-90 108.5 293.4)">R31</text>
<text x="113.5" y="293.4" transform="rotate(-90 113.5 293.4)">R32</text>
<text x="90.7" y="300" transform="rotate(-90 90.7 300)">ULC0511C</text>
<text x="95.8" y="300" transform="rotate(-90 95.8 300)">ULC0511C</text>
<text x="121.2" y="300" transform="rotate(-90 121.2 300)">ULC0511C</text>
<text x="126.2" y="300" transform="rotate(-90 126.2 300)">ULC0511C</text>
<text x="205" y="302.5" transform="rotate(-90 205 302.5)">ED10</text>
<text x="197.4" y="310.6" transform="rotate(-90 197.4 310.6)">NC</text>
<text x="197.4" y="316.2" transform="rotate(-90 197.4 316.2)">R38</text>
<text x="384.7" y="313.2">L</text>
<text x="435.5" y="313.2">R</text>
<text x="205" y="322.8" transform="rotate(-90 205 322.8)">ULC0511C</text>
</g>
<g font-size="2.3" fill="#0f0">
<text x="442" y="398">C</text>
<text x="502.9" y="403.1">1</text>
<text x="518.2" y="403.1">4</text>
</g>
<g font-size="1.3" fill="#000080">
<text x="137.1" y="121.6" transform="rotate(-90 137.1 121.6)">0.1uF</text>
<text x="139.3" y="126.9">C1</text>
<text x="133.7" y="149.8" transform="rotate(-90 133.7 149.8)">C5</text>
<text x="113" y="151.4" transform="rotate(-90 113 151.4)">C34</text>
<text x="115" y="151.3" transform="rotate(-90 115 151.3)">NC</text>
<text x="137.9" y="158.5" transform="rotate(-90 137.9 158.5)">NC</text>
</g>
</svg>
